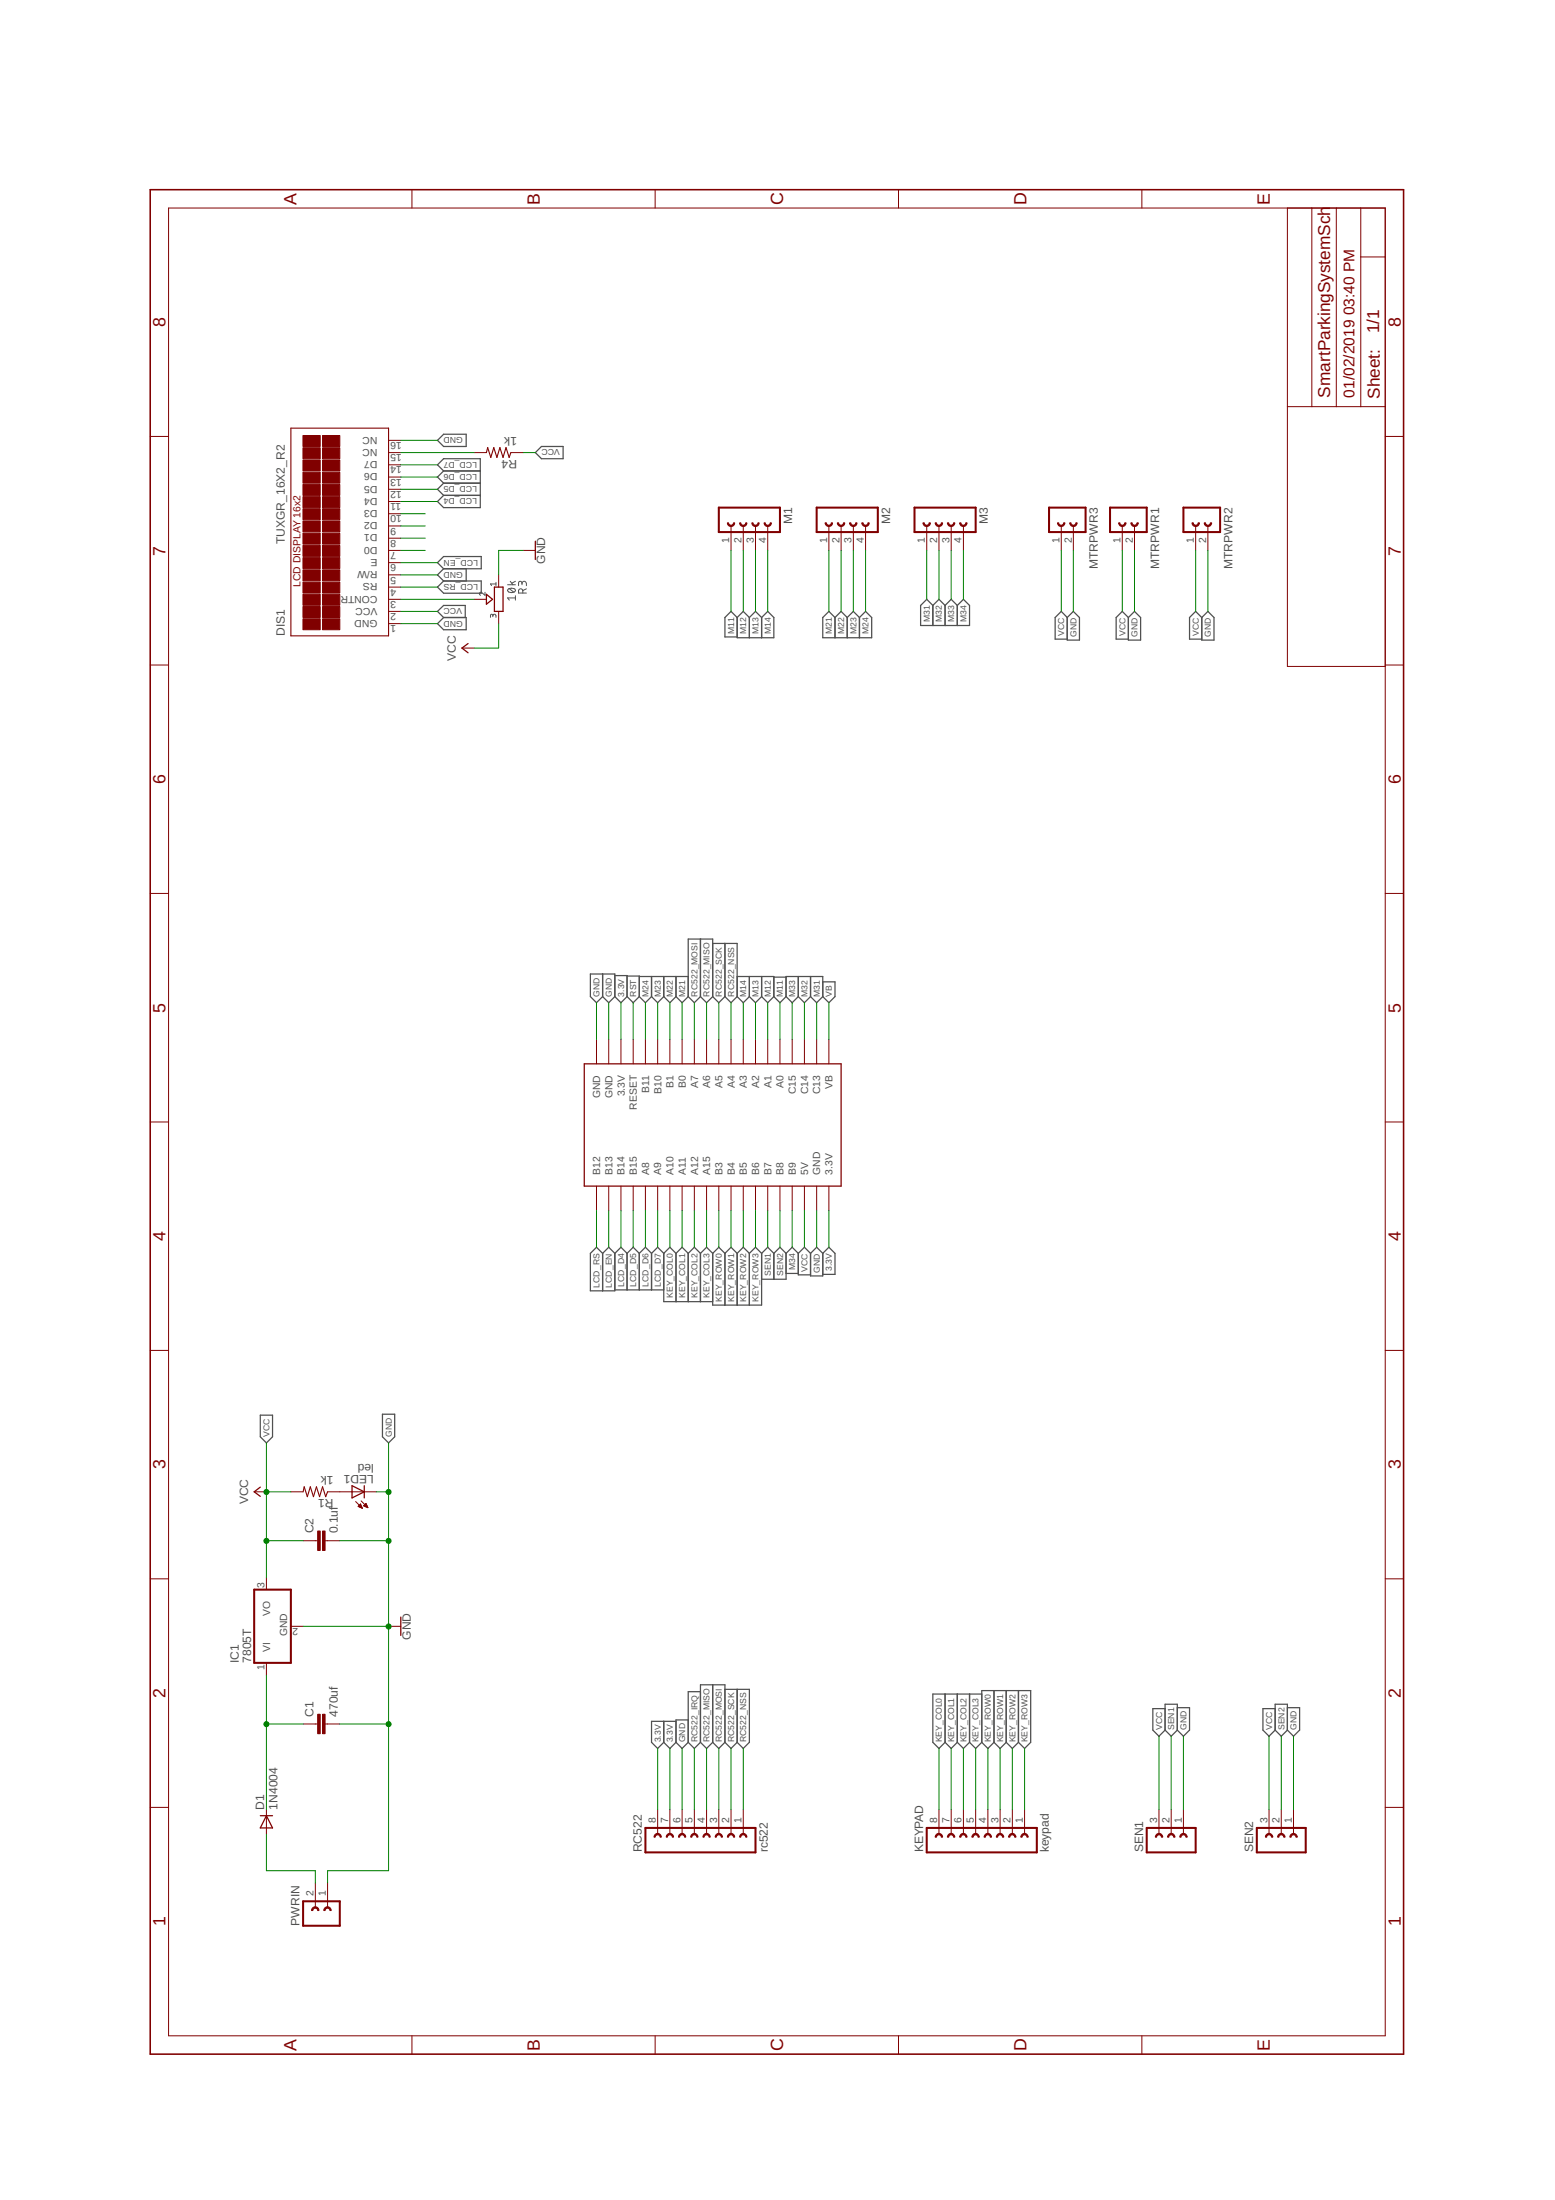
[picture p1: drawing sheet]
<svg xmlns="http://www.w3.org/2000/svg" width="210mm" height="297mm" viewBox="0 0 210 297" stroke-linecap="round" stroke-linejoin="round" font-family="sans-serif">
<g fill="none" stroke="#505050" stroke-width=".13">
<path d="M65.5 80v.4l-.5-.4a.2 .2 0 0 0-.3 .1 .2 .2 0 0 0 .2 .3M67 78.8h-.8l.2 .3M67 78.6v.5M68.5 79h1.1M68.6 79.5a.66 .66 0 0 1 1 .2 .62 .62 0 0 1-1.1 0zM68.7 79.5l.6 .4M68.9 78.5l.3 .5M69.6 78.5l-.5 .2M70.5 78.8a.3 .3 0 0 1 .3-.3 .3 .3 0 0 1 .3 .3v.3M70.5 79v-.3a.23 .23 0 0 0-.3-.2 .23 .23 0 0 0-.2 .2v.4M71.1 79.5l-.5 .2M66.5 83.1a.21 .21 0 0 1 .2-.2 .21 .21 0 0 1 .3 .2v.3"/>
<path d="M66.5 83.3v-.3l-.1-.1-.2 .1v.4M69.6 80.7h-1.1l.2 .3M69.6 80.4v.6M70.6 80.1v-.3a.29 .29 0 0 0-.3-.3 .29 .29 0 0 0-.3 .3v.3h1.1"/>
</g>
<g fill="none" stroke="#505050" stroke-width=".17">
<path d="M59.9 58.6h3v1.7h-3l-.8-.8zM59.1 76l.8-.9h5.1v1.7h-5.1zM59.9 76.8l-.8 .8 .8 .8M59.9 78.4h5.1v1.7h-5.1l-.8-.8zM59.9 63.6l-.8-.8 .8-.9h4.9v6.6h-4.9l-.8-.8 .8-.8M59.9 66.9h4.9M59.9 65.2l-.8 .9 .8 .8M59.9 65.2h4.9M59.9 63.6l-.8 .8 .8 .8M59.9 63.6h4.9M62.9 76.8v1.6M73.1 60.3h2.9v1.6h-2.9l-.8-.8z"/>
<path d="M59.1 84.2l.8-.8h3v1.6h-3zM59.9 83.4l-.8-.9 .8-.8h2.9v1.7M99.5 83.4l-.8-.9-.8 .9v2.6h1.6M99.5 83.4v2.7h5v-2.7l-.9-.9-.8 .9M99.5 83.4l.8-.9 .9 .9M101.2 83.4v2.7M101.2 83.4l.8-.9 .8 .9M102.8 83.4v2.7M112.7 83.4l-.8-.9-.8 .9v2.7h6.6v-2.7l-.9-.9-.8 .9M112.7 83.4v2.7M112.7 83.4l.8-.9 .9 .9M114.4 83.4v2.7"/>
<path d="M114.4 83.4l.8-.9 .8 .9M116 83.4v2.7M125.9 81.7l-.8-.8-.8 .8v2.8h6.6v-2.8l-.9-.8-.8 .8M125.9 81.7v2.8M125.9 81.7l.8-.8 .9 .8M127.6 81.7v2.8M127.6 81.7l.8-.8 .8 .8M129.2 81.7v2.8M144.1 83.4l.8-.9 .8 .9v3h-1.6zM144.1 83.4l-.8-.9-.9 .9v2.9h1.7M152.3 83.4l-.8-.9-.8 .9v2.9h1.6M153.1 82.5l.9 .9v3h-1.7v-3z"/>
<path d="M162.2 83.4l-.8-.9-.8 .9v2.9h1.6M163 82.5l.9 .9v3h-1.7v-3zM81.3 134.6l-.8 .8-.8-.8v-3.1h3.3v3.1M81.3 131.5v3.1M81.3 134.6l.9 .8 .8-.8M83 134.6l.8 .8 .8-.8M83 131.7h1.6v2.9M84.6 134.6l.9 .8 .8-.8M84.6 131.8h1.7v2.8M86.3 131.8h6.6M86.3 134.6l.8 .8 .8-.8M87.9 131.8v2.8"/>
<path d="M87.9 134.6l.9 .8 .8-.8M89.6 131.8v2.8M89.6 134.6l.8 .8 .8-.8M91.2 131.8v2.8M91.2 134.6l.9 .8 .8-.8M92.9 134.6v-7.8h3.3v7.8M92.9 134.6l.8 .8 .9-.8M94.6 134.6l.8 .8 .8-.8M94.6 126.8v7.8M96.2 127.4h3.3v7.2M96.2 134.6l.8 .8 .9-.8M97.9 134.6l.8 .8 .8-.8"/>
<path d="M97.9 127.4v7.2M99.5 134.6l.8 .8 .9-.8M99.5 131.8h5v2.8M101.2 131.8v2.8M101.2 134.6l.8 .8 .8-.8M102.8 134.6l.8 .8 .9-.8M102.8 131.8v2.8M104.5 134.6l.8 .8 .8-.8M104.5 131.9h1.6M106.1 134.6v-2.8h5v2.8M106.1 134.6l.8 .8 .9-.8M107.8 131.8v2.8"/>
<path d="M107.8 134.6l.8 .8 .8-.8M109.4 131.8v2.8M109.4 134.6l.8 .8 .9-.8M111.1 132.6h1.6v2l-.8 .8-.8-.8M81.3 169.2l-.8-.8-.8 .8v5.1h3.3v-5.1M81.3 169.2v5.1M81.3 169.2l.9-.8 .8 .8M83 169.2l.8-.8 .8 .8M83 174.2h6.6M84.6 169.2v5M84.6 169.2l.9-.8 .8 .8M86.3 169.2v5"/>
<path d="M86.3 169.2l.8-.8 .8 .8M87.9 169.2v5M87.9 169.2l.9-.8 .8 .8M89.6 169.2v6.5h6.6M89.6 169.2l.8-.8 .8 .8M91.2 169.2v6.5M91.2 169.2l.9-.8 .8 .8M92.9 169.2v6.5M92.9 169.2l.8-.8 .9 .8M94.6 169.2v6.5M94.6 169.2l.8-.8 .8 .8M96.2 169.2v7h6.6v-7"/>
<path d="M96.2 169.2l.8-.8 .9 .8M97.9 169.2v7M97.9 169.2l.8-.8 .8 .8M99.5 169.2v7M99.5 169.2l.8-.8 .9 .8M101.2 169.2v7M101.2 169.2l.8-.8 .8 .8M102.8 169.2l.8-.8 .9 .8M104.5 169.2v3.5M104.5 169.2l.8-.8 .8 .8M106.1 169.2v3.5h-3.3M106.1 169.2l.8-.8 .9 .8"/>
<path d="M106.1 171.9h1.7M107.8 169.2l.8-.8 .8 .8M107.8 169.2v2.9h1.6M109.4 169.2l.8-.8 .9 .8M109.4 169.2v3.1h1.7v-3.1M111.1 169.2l.8-.8 .8 .8v2.9h-1.6M35.1 191.1h1.7v2.9l-.8 .8-.9-.8zM51.6 190.9h1.7v3.1l-.8 .8-.9-.8zM89.6 232.4v2.8M89.6 235.2l.8 .9 .8-.9M91.2 235.2l.9 .9 .8-.9M91.2 232.4h-3.3v2.8l.9 .9 .8-.9"/>
<path d="M92.9 232.2h-1.7v3M92.9 235.2l.8 .9 .9-.9M94.6 228.4h-1.7v6.8M94.6 235.2v-7.7h3.3v7.7M94.6 235.2l.8 .9 .8-.9M96.2 227.5v7.7M96.2 235.2l.8 .9 .9-.9M97.9 228.1h3.3v7.1l-.9 .9-.8-.9M97.9 235.2l.8 .9 .8-.9M99.5 228.1v7.1M127.6 228.7v6.5M127.6 235.2l.8 .9 .8-.9"/>
<path d="M129.2 228.7v6.5M129.2 235.2l.8 .9 .9-.9M130.9 228.7v6.5M130.9 235.2l.8 .9 .8-.9M132.5 228.7h-6.6v6.5l.8 .9 .9-.9M132.5 235.2v-6.9h6.6v6.9l-.8 .9-.8-.9M132.5 235.2l.8 .9 .9-.9M134.2 235.2l.8 .9 .8-.9M134.2 228.3v6.9M135.8 235.2l.9 .9 .8-.9M135.8 228.3v6.9M137.5 228.3v6.9"/>
<path d="M157.3 233.6v-3.5h1.6v3.5M157.3 230.7h-1.7v2.9l.8 .8 .9-.8M157.3 233.6l.8 .8 .8-.8M158.9 230.6h1.7v3l-.9 .8-.8-.8M172.1 233.6v-3.5h1.7v3.5M172.1 230.7h-1.6v2.9l.8 .8 .8-.8M172.1 233.6l.9 .8 .8-.8M173.8 230.6h1.6v3l-.8 .8-.8-.8"/>
</g>
<g fill="none" stroke="#800000" stroke-width=".13">
<path d="M22.8 28.1h164.2v246.8h-164.2zM55.6 25.6v2.5M88.4 25.6v2.5M121.3 25.6v2.5M154.1 25.6v2.5M173.8 28.1v61.9h13.2M177.1 28.1v26.8M180.4 28.1v26.8M183.7 34.7h3.3M183.7 28.1v26.8M20.3 58.9h2.5M52.5 59.5h1.6"/>
<path d="M173.8 54.9h13.2M187 58.9h2.5M52.5 79.3h1.6M52.5 77.6h1.6M52.5 76h1.6M52.5 74.3h1.6M52.5 72.7h1.6M52.5 71h1.6M52.5 69.4h1.6M52.5 67.7h1.6M52.5 66.1h1.6M52.5 64.4h1.6"/>
<path d="M52.5 62.8h1.6M52.5 61.1h1.6M64 61.1h1.7M67.3 77.6v1.7M69 61.1h1.6M70.6 74.3h1.7M98.7 71v3.3M100.3 71v3.3M102 71v3.3M103.6 71v3.3M111.9 71v3.3M113.5 71v3.3"/>
<path d="M115.2 71v3.3M116.8 71v3.3M125.1 71v3.3M126.7 71v3.3M128.4 71v3.3M130 71v3.3M143.3 71v3.3M144.9 71v3.3M151.5 71v3.3M153.1 71v3.3M161.4 71v3.3M163 71v3.3"/>
<path d="M20.3 89.8h2.5M52.5 84.2h1.6M52.5 82.5h1.6M52.5 80.9h1.6M62.4 87.5h1.6M64 80.9h1.7M67.3 82.5v1.7M187 89.8h2.5M20.3 120.6h2.5M187 120.6h2.5M20.3 151.5h2.5M80.5 140.3v3.3"/>
<path d="M82.2 140.3v3.3M83.8 140.3v3.3M85.5 140.3v3.3M87.1 140.3v3.3M88.8 140.3v3.3M90.4 140.3v3.3M92.1 140.3v3.3M93.7 140.3v3.3M95.4 140.3v3.3M97 140.3v3.3M98.7 140.3v3.3M100.3 140.3v3.3"/>
<path d="M102 140.3v3.3M103.6 140.3v3.3M105.3 140.3v3.3M106.9 140.3v3.3M108.6 140.3v3.3M110.2 140.3v3.3M111.9 140.3v3.3M187 151.5h2.5M80.5 160.1v3.3M82.2 160.1v3.3M83.8 160.1v3.3M85.5 160.1v3.3"/>
<path d="M87.1 160.1v3.3M88.8 160.1v3.3M90.4 160.1v3.3M92.1 160.1v3.3M93.7 160.1v3.3M95.4 160.1v3.3M97 160.1v3.3M98.7 160.1v3.3M100.3 160.1v3.3M102 160.1v3.3M103.6 160.1v3.3M105.3 160.1v3.3"/>
<path d="M106.9 160.1v3.3M108.6 160.1v3.3M110.2 160.1v3.3M111.9 160.1v3.3M20.3 182.3h2.5M187 182.3h2.5M20.3 213.2h2.5M34.3 201.4h1.7M36 213v1.6M39.3 219.6h1.6M39.3 201.4h1.6M40.9 208h2"/>
<path d="M43.9 208h2M44.2 201.4h6.6M48 202.7l.9 .9M48.3 203.4l.4-.3 .2 .5zM48.4 203.3v.1M48.5 203.3v.1M48.5 203.2v.3M48.6 203.2v.3M48.6 203.1v.4M48.7 203.2v.4M48.7 202.6l1 1M48.8 203.3v.3"/>
<path d="M48.9 203.5v.1M49.1 203.3l.3-.3 .3 .6zM49.1 203.3h.1M49.2 203.2v.2M49.3 203.1v.3M49.4 203v.5M49.4 203.1v.4M49.5 203.2v.3M49.6 203.4v.1M52.5 219.6h1.6M187 213.2h2.5M36 224.5v1.7"/>
<path d="M40.9 232.8h2M43.9 232.8h2M20.3 244h2.5M36 244.3v3.3M42.6 254.2v3.3M44.2 254.2v3.3M88.8 244.3v3.3M90.4 244.3v3.3M92.1 244.3v3.3M93.7 244.3v3.3M95.4 244.3v3.3M97 244.3v3.3"/>
<path d="M98.7 244.3v3.3M100.3 244.3v3.3M126.7 244.3v3.3M128.4 244.3v3.3M130 244.3v3.3M131.7 244.3v3.3M133.3 244.3v3.3M135 244.3v3.3M136.7 244.3v3.3M138.3 244.3v3.3M156.4 244.3v3.3M158.1 244.3v3.3"/>
<path d="M159.7 244.3v3.3M171.3 244.3v3.3M173 244.3v3.3M174.6 244.3v3.3M187 244h2.5M55.6 274.9v2.4M88.4 274.9v2.4M121.3 274.9v2.4M154.1 274.9v2.4"/>
</g>
<path d="M20.3 25.6h169.2v251.7h-169.2z" fill="none" stroke="#800000" stroke-width=".21"/>
<path d="M66.7 79.3h1.2v3.2h-1.2zM72.3 73.1v2.4M63.2 86.9l-.8 .6 .8 .6M65.7 80.2l.8 .7-.8 .7zM78.9 143.6h34.6v16.5h-34.6zM35.1 200.8l-.8 .6 .8 .6M47.5 200.6l1.7 .8-1.7 .8zM49.2 200.6v1.6M54.1 218.3v2.5M35.1 245.2h1.7M36 245.2l.8 1.6h-1.7z" fill="none" stroke="#800000" stroke-width=".17"/>
<path d="M97 68.5h8.3v3.3h-8.3zM110.2 68.5h8.3v3.3h-8.3zM123.4 68.5h8.3v3.3h-8.3zM141.6 68.5h4.9v3.3h-4.9zM149.8 68.5h5v3.3h-5zM159.7 68.5h5v3.3h-5zM34.3 214.6h5v9.9h-5zM40.9 256.7h5v3.3h-5zM87.1 246.8h14.9v3.3h-14.9zM125.1 246.8h14.9v3.3h-14.9zM154.8 246.8h6.6v3.3h-6.6zM169.7 246.8h6.6v3.3h-6.6z" fill="none" stroke="#800000" stroke-width=".28"/>
<g fill="#800000" stroke="#800000" stroke-width=".13">
<path d="M42.9 231.5h.3v2.6h-.3z"/>
<path d="M43.5 231.5h.4v2.6h-.4z"/>
<path d="M42.9 206.7h.3v2.6h-.3z"/>
<path d="M43.5 206.7h.4v2.6h-.4z"/>
<path d="M40.9 83.5h2.3v1.5h-2.3z"/>
<path d="M43.5 83.5h2.4v1.5h-2.4z"/>
<path d="M40.9 81.9h2.3v1.5h-2.3z"/>
<path d="M43.5 81.9h2.4v1.5h-2.4z"/>
<path d="M40.9 80.2h2.3v1.5h-2.3z"/>
<path d="M43.5 80.2h2.4v1.5h-2.4z"/>
<path d="M40.9 78.6h2.3v1.5h-2.3z"/>
<path d="M43.5 78.6h2.4v1.5h-2.4z"/>
<path d="M40.9 76.9h2.3v1.5h-2.3z"/>
<path d="M43.5 76.9h2.4v1.5h-2.4z"/>
<path d="M40.9 75.3h2.3v1.5h-2.3z"/>
<path d="M43.5 75.3h2.4v1.5h-2.4z"/>
<path d="M40.9 73.6h2.3v1.5h-2.3z"/>
<path d="M43.5 73.6h2.4v1.5h-2.4z"/>
<path d="M40.9 72h2.3v1.5h-2.3z"/>
<path d="M43.5 72h2.4v1.5h-2.4z"/>
<path d="M40.9 70.3h2.3v1.5h-2.3z"/>
<path d="M43.5 70.3h2.4v1.5h-2.4z"/>
<path d="M40.9 68.7h2.3v1.5h-2.3z"/>
<path d="M43.5 68.7h2.4v1.5h-2.4z"/>
<path d="M40.9 67.1h2.3v1.4h-2.3z"/>
<path d="M43.5 67.1h2.4v1.4h-2.4z"/>
<path d="M40.9 65.4h2.3v1.5h-2.3z"/>
<path d="M43.5 65.4h2.4v1.5h-2.4z"/>
<path d="M40.9 63.8h2.3v1.4h-2.3z"/>
<path d="M43.5 63.8h2.4v1.4h-2.4z"/>
<path d="M40.9 62.1h2.3v1.5h-2.3z"/>
<path d="M43.5 62.1h2.4v1.5h-2.4z"/>
<path d="M40.9 60.5h2.3v1.4h-2.3z"/>
<path d="M43.5 60.5h2.4v1.4h-2.4z"/>
<path d="M40.9 58.8h2.3v1.5h-2.3z"/>
<path d="M43.5 58.8h2.4v1.5h-2.4z"/>
</g>
<path d="M39.3 57.8h13.2v28.1h-13.2zM65.7 61.1l.1-.7 .5 1.4 .4-1.4 .4 1.4 .4-1.4 .4 1.4 .4-1.4 .4 1.4 .3-.7M40.9 201.4l.2-.7 .4 1.4 .4-1.4 .4 1.4 .4-1.4 .4 1.4 .4-1.4 .5 1.4 .2-.7" fill="none" stroke="#800000" stroke-width=".15"/>
<g fill="#800000" stroke="#800000" stroke-width=".13">
<path d="M99.8 70.6h.2a.34 .34 0 0 0 .3 .3 .34 .34 0 0 0 .4-.3h.1a.49 .49 0 0 1-.5 .5 .49 .49 0 0 1-.5-.5z" fill-rule="evenodd"/>
<path d="M98.2 70.6h.1a.34 .34 0 0 0 .4 .3 .34 .34 0 0 0 .3-.3h.2a.49 .49 0 0 1-.5 .5 .49 .49 0 0 1-.5-.5z" fill-rule="evenodd"/>
<path d="M103.1 70.6h.2a.34 .34 0 0 0 .3 .3 .34 .34 0 0 0 .4-.3h.1a.49 .49 0 0 1-.5 .5 .49 .49 0 0 1-.5-.5z" fill-rule="evenodd"/>
<path d="M101.5 70.6h.1a.34 .34 0 0 0 .4 .3 .34 .34 0 0 0 .3-.3h.2a.49 .49 0 0 1-.5 .5 .49 .49 0 0 1-.5-.5z" fill-rule="evenodd"/>
<path d="M113 70.6h.2a.33 .33 0 0 0 .3 .3 .33 .33 0 0 0 .4-.3h.1a.5 .5 0 0 1-.5 .5 .5 .5 0 0 1-.5-.5z" fill-rule="evenodd"/>
<path d="M111.4 70.6h.1a.33 .33 0 0 0 .4 .3 .33 .33 0 0 0 .3-.3h.2a.5 .5 0 0 1-.5 .5 .5 .5 0 0 1-.5-.5z" fill-rule="evenodd"/>
<path d="M116.3 70.6h.2a.33 .33 0 0 0 .3 .3 .33 .33 0 0 0 .4-.3h.1a.5 .5 0 0 1-.5 .5 .5 .5 0 0 1-.5-.5z" fill-rule="evenodd"/>
<path d="M114.7 70.6h.2a.33 .33 0 0 0 .3 .3 .33 .33 0 0 0 .3-.3h.2a.5 .5 0 0 1-.5 .5 .5 .5 0 0 1-.5-.5z" fill-rule="evenodd"/>
<path d="M126.2 70.6h.2a.33 .33 0 0 0 .3 .3 .33 .33 0 0 0 .4-.3h.1a.5 .5 0 0 1-.5 .5 .5 .5 0 0 1-.5-.5z" fill-rule="evenodd"/>
<path d="M124.6 70.6h.2a.33 .33 0 0 0 .3 .3 .33 .33 0 0 0 .3-.3h.2a.5 .5 0 0 1-.5 .5 .5 .5 0 0 1-.5-.5z" fill-rule="evenodd"/>
<path d="M129.5 70.6h.2a.33 .33 0 0 0 .3 .3 .33 .33 0 0 0 .4-.3h.1a.5 .5 0 0 1-.5 .5 .5 .5 0 0 1-.5-.5z" fill-rule="evenodd"/>
<path d="M127.9 70.6h.2a.33 .33 0 0 0 .3 .3 .33 .33 0 0 0 .3-.3h.2a.5 .5 0 0 1-.5 .5 .5 .5 0 0 1-.5-.5z" fill-rule="evenodd"/>
<path d="M96.6 247.8a.49 .49 0 0 1 .6-.2 .49 .49 0 0 1 .3 .5h-.1a.34 .34 0 0 0-.4-.4 .34 .34 0 0 0-.3 .4h-.2z" fill-rule="evenodd"/>
<path d="M98.4 247.6a.49 .49 0 0 1 .5 0 .49 .49 0 0 1 .3 .5h-.2a.34 .34 0 0 0-.3-.4 .34 .34 0 0 0-.4 .4h-.1v-.2z" fill-rule="evenodd"/>
<path d="M99.9 247.8a.49 .49 0 0 1 .6-.2 .49 .49 0 0 1 .3 .5h-.1a.34 .34 0 0 0-.4-.4 .34 .34 0 0 0-.3 .4h-.2z" fill-rule="evenodd"/>
<path d="M93.3 247.8a.49 .49 0 0 1 .6-.2 .49 .49 0 0 1 .3 .5h-.1a.34 .34 0 0 0-.4-.4 .34 .34 0 0 0-.3 .4h-.2z" fill-rule="evenodd"/>
<path d="M95 247.8a.49 .49 0 0 1 .5-.2 .49 .49 0 0 1 .4 .5h-.2a.34 .34 0 0 0-.3-.4 .34 .34 0 0 0-.4 .4h-.1z" fill-rule="evenodd"/>
<path d="M88.3 247.8a.49 .49 0 0 1 .6-.2 .49 .49 0 0 1 .4 .5h-.2a.34 .34 0 0 0-.3-.4 .34 .34 0 0 0-.4 .4h-.1z" fill-rule="evenodd"/>
<path d="M90.1 247.6a.49 .49 0 0 1 .6 0 .49 .49 0 0 1 .2 .5h-.1a.34 .34 0 0 0-.4-.4 .34 .34 0 0 0-.3 .4h-.2v-.2z" fill-rule="evenodd"/>
<path d="M91.7 247.8a.49 .49 0 0 1 .5-.2 .49 .49 0 0 1 .4 .5h-.2a.34 .34 0 0 0-.3-.4 .34 .34 0 0 0-.4 .4h-.1z" fill-rule="evenodd"/>
<path d="M134.7 247.6a.5 .5 0 0 1 .5 0 .5 .5 0 0 1 .3 .5h-.2a.33 .33 0 0 0-.3-.4 .33 .33 0 0 0-.3 .4h-.2v-.2z" fill-rule="evenodd"/>
<path d="M136.4 247.6a.5 .5 0 0 1 .5 0 .5 .5 0 0 1 .2 .5h-.1a.33 .33 0 0 0-.4-.4 .33 .33 0 0 0-.3 .4h-.2v-.2z" fill-rule="evenodd"/>
<path d="M138 247.6a.5 .5 0 0 1 .5 0 .5 .5 0 0 1 .3 .5h-.2a.33 .33 0 0 0-.3-.4 .33 .33 0 0 0-.3 .4h-.2v-.2z" fill-rule="evenodd"/>
<path d="M131.4 247.6a.5 .5 0 0 1 .5 0 .5 .5 0 0 1 .3 .5h-.2a.33 .33 0 0 0-.3-.4 .33 .33 0 0 0-.3 .4h-.2v-.2z" fill-rule="evenodd"/>
<path d="M133.1 247.6a.5 .5 0 0 1 .5 0 .5 .5 0 0 1 .2 .5h-.1a.33 .33 0 0 0-.4-.4 .33 .33 0 0 0-.3 .4h-.2v-.2z" fill-rule="evenodd"/>
<path d="M126.4 247.6a.5 .5 0 0 1 .6 0 .5 .5 0 0 1 .2 .5h-.1a.33 .33 0 0 0-.4-.4 .33 .33 0 0 0-.3 .4h-.2v-.2z" fill-rule="evenodd"/>
<path d="M128.1 247.6a.5 .5 0 0 1 .5 0 .5 .5 0 0 1 .3 .5h-.2a.33 .33 0 0 0-.3-.4 .33 .33 0 0 0-.3 .4h-.2v-.2z" fill-rule="evenodd"/>
<path d="M129.8 247.6a.5 .5 0 0 1 .5 0 .5 .5 0 0 1 .2 .5h-.1a.33 .33 0 0 0-.4-.4 .33 .33 0 0 0-.3 .4h-.2v-.2z" fill-rule="evenodd"/>
<path d="M42.1 257.7a.5 .5 0 0 1 .6-.2 .5 .5 0 0 1 .4 .5h-.2a.33 .33 0 0 0-.3-.4 .33 .33 0 0 0-.4 .4h-.1z" fill-rule="evenodd"/>
<path d="M43.8 257.7a.5 .5 0 0 1 .6-.2 .5 .5 0 0 1 .3 .5h-.2a.33 .33 0 0 0-.3-.4 .33 .33 0 0 0-.3 .4h-.2z" fill-rule="evenodd"/>
<path d="M144.4 70.6h.2a.33 .33 0 0 0 .3 .3 .33 .33 0 0 0 .3-.3h.2a.5 .5 0 0 1-.5 .5 .5 .5 0 0 1-.5-.5z" fill-rule="evenodd"/>
<path d="M142.7 70.6h.2a.33 .33 0 0 0 .3 .3 .33 .33 0 0 0 .4-.3h.1a.5 .5 0 0 1-.5 .5 .5 .5 0 0 1-.5-.5z" fill-rule="evenodd"/>
<path d="M152.7 70.6h.1a.33 .33 0 0 0 .4 .3 .33 .33 0 0 0 .3-.3h.1a.5 .5 0 0 1-.4 .5 .5 .5 0 0 1-.5-.5z" fill-rule="evenodd"/>
<path d="M151 70.6h.2a.33 .33 0 0 0 .3 .3 .33 .33 0 0 0 .3-.3h.2a.5 .5 0 0 1-.5 .5 .5 .5 0 0 1-.5-.5z" fill-rule="evenodd"/>
<path d="M162.6 70.6h.1a.33 .33 0 0 0 .4 .3 .33 .33 0 0 0 .3-.3h.2a.5 .5 0 0 1-.5 .5 .5 .5 0 0 1-.5-.5z" fill-rule="evenodd"/>
<path d="M160.9 70.6h.2a.33 .33 0 0 0 .3 .3 .33 .33 0 0 0 .3-.3h.2a.5 .5 0 0 1-.5 .5 .5 .5 0 0 1-.5-.5z" fill-rule="evenodd"/>
<path d="M159.3 247.8a.5 .5 0 0 1 .6-.2 .5 .5 0 0 1 .4 .5h-.2a.33 .33 0 0 0-.3-.4 .33 .33 0 0 0-.4 .4h-.1z" fill-rule="evenodd"/>
<path d="M156.2 247.6a.5 .5 0 0 1 .5 0 .5 .5 0 0 1 .3 .5h-.2a.33 .33 0 0 0-.3-.4 .33 .33 0 0 0-.4 .4h-.1v-.2z" fill-rule="evenodd"/>
<path d="M157.8 247.6a.5 .5 0 0 1 .5 0 .5 .5 0 0 1 .3 .5h-.2a.33 .33 0 0 0-.3-.4 .33 .33 0 0 0-.3 .4h-.2v-.2z" fill-rule="evenodd"/>
<path d="M174.2 247.8a.5 .5 0 0 1 .6-.2 .5 .5 0 0 1 .3 .5h-.2a.33 .33 0 0 0-.3-.4 .33 .33 0 0 0-.3 .4h-.2z" fill-rule="evenodd"/>
<path d="M170.9 247.8a.5 .5 0 0 1 .6-.2 .5 .5 0 0 1 .3 .5h-.2a.33 .33 0 0 0-.3-.4 .33 .33 0 0 0-.3 .4h-.2z" fill-rule="evenodd"/>
<path d="M172.5 247.8a.5 .5 0 0 1 .6-.2 .5 .5 0 0 1 .4 .5h-.2a.33 .33 0 0 0-.3-.4 .33 .33 0 0 0-.4 .4h-.1z" fill-rule="evenodd"/>
</g>
<g fill="none" stroke="#008000" stroke-width=".13">
<path d="M54.1 59.5h5M54.1 74.3h3.3M54.1 77.6h5M54.1 61.1h9.9M54.1 79.3h5M54.1 76h5M54.1 67.7h5M54.1 66.1h5M54.1 64.4h5M54.1 62.8h5M54.1 72.7h3.3M54.1 71h3.3"/>
<path d="M54.1 69.4h3.3M70.6 74.3h-3.3v3.3M70.6 61.1h1.7M98.7 74.3v8.2M100.3 74.3v8.2M102 74.3v8.2M103.6 74.3v8.2M111.9 74.3v8.2M113.5 74.3v8.2M115.2 74.3v8.2M116.8 74.3v8.2M125.1 74.3v6.6"/>
<path d="M126.7 74.3v6.6M128.4 74.3v6.6M130 74.3v6.6M143.3 74.3v8.2M144.9 74.3v8.2M151.5 74.3v8.2M153.1 74.3v8.2M161.4 74.3v8.2M163 74.3v8.2M54.1 84.2h5M54.1 80.9h9.9M54.1 82.5h5"/>
<path d="M67.3 84.2v3.3h-3.3M80.5 135.4v4.9M82.2 135.4v4.9M83.8 135.4v4.9M85.5 135.4v4.9M87.1 135.4v4.9M88.8 135.4v4.9M90.4 135.4v4.9M92.1 135.4v4.9M93.7 135.4v4.9M95.4 135.4v4.9M97 135.4v4.9"/>
<path d="M98.7 135.4v4.9M100.3 135.4v4.9M102 135.4v4.9M103.6 135.4v4.9M105.3 135.4v4.9M106.9 135.4v4.9M108.6 135.4v4.9M110.2 135.4v4.9M111.9 135.4v4.9M80.5 163.4v5M82.2 163.4v5M83.8 163.4v5"/>
<path d="M85.5 163.4v5M87.1 163.4v5M88.8 163.4v5M90.4 163.4v5M92.1 163.4v5M93.7 163.4v5M95.4 163.4v5M97 163.4v5M98.7 163.4v5M100.3 163.4v5M102 163.4v5M103.6 163.4v5"/>
<path d="M105.3 163.4v5M106.9 163.4v5M108.6 163.4v5M110.2 163.4v5M111.9 163.4v5M36 194.8v18.2M52.5 194.8v57.8h-8.3v1.6M36 201.4h3.3M36 208h4.9M40.9 219.6h11.6M45.9 208h6.6M50.8 201.4h1.7"/>
<path d="M36 232.8h4.9M36 226.2v18.1M45.9 232.8h6.6M88.8 236.1v8.2M90.4 236.1v8.2M92.1 236.1v8.2M93.7 236.1v8.2M95.4 236.1v8.2M97 236.1v8.2M98.7 236.1v8.2M100.3 236.1v8.2M126.7 236.1v8.2"/>
<path d="M128.4 236.1v8.2M130 236.1v8.2M131.7 236.1v8.2M133.3 236.1v8.2M135 236.1v8.2M136.7 236.1v8.2M138.3 236.1v8.2M156.4 234.4v9.9M158.1 234.4v9.9M159.7 234.4v9.9M171.3 234.4v9.9M173 234.4v9.9"/>
<path d="M174.6 234.4v9.9M36 247.6v5h6.6v1.6"/>
</g>
<g fill="#008000" stroke="#008000" stroke-width=".13">
<circle cx="52.5" cy="219.6" r=".34"/>
<circle cx="52.5" cy="208" r=".34"/>
<circle cx="52.5" cy="201.4" r=".34"/>
<circle cx="52.5" cy="232.8" r=".34"/>
<circle cx="36" cy="232.8" r=".34"/>
<circle cx="36" cy="201.4" r=".34"/>
<circle cx="36" cy="208" r=".34"/>
</g>
<g font-size="2.4" fill="#800000">
<text x="40" y="27.6" transform="rotate(-90 40 27.6)">A</text>
<text x="72.9" y="27.6" transform="rotate(-90 72.9 27.6)">B</text>
<text x="105.7" y="27.7" transform="rotate(-90 105.7 27.7)">C</text>
<text x="138.6" y="27.7" transform="rotate(-90 138.6 27.7)">D</text>
<text x="171.4" y="27.6" transform="rotate(-90 171.4 27.6)">E</text>
<text x="22.4" y="44.2" transform="rotate(-90 22.4 44.2)">8</text>
<text x="189.1" y="44.2" transform="rotate(-90 189.1 44.2)">8</text>
<text x="22.4" y="75" transform="rotate(-90 22.4 75)">7</text>
<text x="189.1" y="75" transform="rotate(-90 189.1 75)">7</text>
<text x="22.4" y="105.9" transform="rotate(-90 22.4 105.9)">6</text>
<text x="189.1" y="105.9" transform="rotate(-90 189.1 105.9)">6</text>
<text x="22.4" y="136.7" transform="rotate(-90 22.4 136.7)">5</text>
<text x="189.1" y="136.7" transform="rotate(-90 189.1 136.7)">5</text>
<text x="22.4" y="167.6" transform="rotate(-90 22.4 167.6)">4</text>
<text x="189.1" y="167.6" transform="rotate(-90 189.1 167.6)">4</text>
<text x="22.4" y="198.4" transform="rotate(-90 22.4 198.4)">3</text>
<text x="189.1" y="198.4" transform="rotate(-90 189.1 198.4)">3</text>
<text x="22.4" y="229.3" transform="rotate(-90 22.4 229.3)">2</text>
<text x="189.1" y="229.3" transform="rotate(-90 189.1 229.3)">2</text>
<text x="22.4" y="260.1" transform="rotate(-90 22.4 260.1)">1</text>
<text x="189.1" y="260.1" transform="rotate(-90 189.1 260.1)">1</text>
<text x="40" y="276.9" transform="rotate(-90 40 276.9)">A</text>
<text x="72.9" y="276.9" transform="rotate(-90 72.9 276.9)">B</text>
<text x="105.7" y="277" transform="rotate(-90 105.7 277)">C</text>
<text x="138.6" y="277" transform="rotate(-90 138.6 277)">D</text>
<text x="171.4" y="276.9" transform="rotate(-90 171.4 276.9)">E</text>
</g>
<g font-size="2.3" fill="#800000">
<text x="186.2" y="45" transform="rotate(-90 186.2 45)">1/1</text>
<text x="179.6" y="53.7" transform="rotate(-90 179.6 53.7)">SmartParkingSystemSch</text>
<text x="186.2" y="53.8" transform="rotate(-90 186.2 53.8)">Sheet:</text>
</g>
<g font-size="2.1" fill="#800000">
<text x="182.9" y="42.6" transform="rotate(-90 182.9 42.6)">03:40 PM</text>
<text x="182.9" y="53.7" transform="rotate(-90 182.9 53.7)">01/02/2019</text>
</g>
<g font-size="1.6" fill="#505050">
<text x="69.8" y="59" transform="rotate(-180 69.8 59)">1k</text>
<text x="69.8" y="62.1" transform="rotate(-180 69.8 62.1)">R4</text>
<text x="106.9" y="70.8" transform="rotate(-90 106.9 70.8)">M1</text>
<text x="120.1" y="70.8" transform="rotate(-90 120.1 70.8)">M2</text>
<text x="133.4" y="70.8" transform="rotate(-90 133.4 70.8)">M3</text>
<text x="38.4" y="73.5" transform="rotate(-90 38.4 73.5)">TUXGR_16X2_R2</text>
<text x="73.6" y="76.1" transform="rotate(-90 73.6 76.1)">GND</text>
<text x="148.2" y="76.8" transform="rotate(-90 148.2 76.8)">MTRPWR3</text>
<text x="156.5" y="76.8" transform="rotate(-90 156.5 76.8)">MTRPWR1</text>
<text x="166.4" y="76.8" transform="rotate(-90 166.4 76.8)">MTRPWR2</text>
<text x="38.4" y="85.9" transform="rotate(-90 38.4 85.9)">DIS1</text>
<text x="61.5" y="89.2" transform="rotate(-90 61.5 89.2)">VCC</text>
<text x="50.5" y="197.7" transform="rotate(-180 50.5 197.7)">led</text>
<text x="33.5" y="203.1" transform="rotate(-90 33.5 203.1)">VCC</text>
<text x="45" y="199.3" transform="rotate(-180 45 199.3)">1k</text>
<text x="45" y="202.4" transform="rotate(-180 45 202.4)">R1</text>
<text x="50.5" y="199.1" transform="rotate(-180 50.5 199.1)">LED1</text>
<text x="42.3" y="207" transform="rotate(-90 42.3 207)">C2</text>
<text x="45.6" y="207" transform="rotate(-90 45.6 207)">0.1uf</text>
<text x="55.4" y="221.4" transform="rotate(-90 55.4 221.4)">GND</text>
<text x="32.2" y="224.5" transform="rotate(-90 32.2 224.5)">IC1</text>
<text x="33.9" y="224.5" transform="rotate(-90 33.9 224.5)">7805T</text>
<text x="42.3" y="231.8" transform="rotate(-90 42.3 231.8)">C1</text>
<text x="45.6" y="231.8" transform="rotate(-90 45.6 231.8)">470uf</text>
<text x="35.6" y="244.3" transform="rotate(-90 35.6 244.3)">D1</text>
<text x="37.5" y="244.3" transform="rotate(-90 37.5 244.3)">1N4004</text>
<text x="86.6" y="250.1" transform="rotate(-90 86.6 250.1)">RC522</text>
<text x="103.6" y="250.1" transform="rotate(-90 103.6 250.1)">rc522</text>
<text x="124.6" y="250.1" transform="rotate(-90 124.6 250.1)">KEYPAD</text>
<text x="141.6" y="250.1" transform="rotate(-90 141.6 250.1)">keypad</text>
<text x="154.3" y="250.1" transform="rotate(-90 154.3 250.1)">SEN1</text>
<text x="169.2" y="250.1" transform="rotate(-90 169.2 250.1)">SEN2</text>
<text x="40.4" y="260" transform="rotate(-90 40.4 260)">PWRIN</text>
</g>
<g font-size="1.4" fill="#505050">
<text x="50.9" y="59" transform="rotate(-180 50.9 59)">NC</text>
<text x="54.3" y="59.7" transform="rotate(-180 54.3 59.7)">16</text>
<text x="50.9" y="65.6" transform="rotate(-180 50.9 65.6)">D5</text>
<text x="50.9" y="63.9" transform="rotate(-180 50.9 63.9)">D6</text>
<text x="50.9" y="62.3" transform="rotate(-180 50.9 62.3)">D7</text>
<text x="50.9" y="60.6" transform="rotate(-180 50.9 60.6)">NC</text>
<text x="54.3" y="64.6" transform="rotate(-180 54.3 64.6)">13</text>
<text x="54.3" y="63" transform="rotate(-180 54.3 63)">14</text>
<text x="54.3" y="61.3" transform="rotate(-180 54.3 61.3)">15</text>
<text x="50.9" y="70.5" transform="rotate(-180 50.9 70.5)">D2</text>
<text x="50.9" y="68.9" transform="rotate(-180 50.9 68.9)">D3</text>
<text x="50.9" y="67.2" transform="rotate(-180 50.9 67.2)">D4</text>
<text x="53.5" y="71.2" transform="rotate(-180 53.5 71.2)">9</text>
<text x="54.2" y="67.9" transform="rotate(-180 54.2 67.9)">11</text>
<text x="54.3" y="69.6" transform="rotate(-180 54.3 69.6)">10</text>
<text x="54.3" y="66.3" transform="rotate(-180 54.3 66.3)">12</text>
<text x="50.9" y="77.1" transform="rotate(-180 50.9 77.1)">R/W</text>
<text x="50.9" y="75.5" transform="rotate(-180 50.9 75.5)">E</text>
<text x="50.9" y="73.8" transform="rotate(-180 50.9 73.8)">D0</text>
<text x="50.9" y="72.2" transform="rotate(-180 50.9 72.2)">D1</text>
<text x="53.5" y="77.8" transform="rotate(-180 53.5 77.8)">5</text>
<text x="53.5" y="76.2" transform="rotate(-180 53.5 76.2)">6</text>
<text x="53.5" y="74.5" transform="rotate(-180 53.5 74.5)">7</text>
<text x="53.5" y="72.9" transform="rotate(-180 53.5 72.9)">8</text>
<text x="98.4" y="73.3" transform="rotate(-90 98.4 73.3)">1</text>
<text x="100.1" y="73.3" transform="rotate(-90 100.1 73.3)">2</text>
<text x="101.7" y="73.3" transform="rotate(-90 101.7 73.3)">3</text>
<text x="103.4" y="73.3" transform="rotate(-90 103.4 73.3)">4</text>
<text x="111.7" y="73.3" transform="rotate(-90 111.7 73.3)">1</text>
<text x="113.3" y="73.3" transform="rotate(-90 113.3 73.3)">2</text>
<text x="115" y="73.3" transform="rotate(-90 115 73.3)">3</text>
<text x="116.6" y="73.3" transform="rotate(-90 116.6 73.3)">4</text>
<text x="124.9" y="73.3" transform="rotate(-90 124.9 73.3)">1</text>
<text x="126.5" y="73.3" transform="rotate(-90 126.5 73.3)">2</text>
<text x="128.2" y="73.3" transform="rotate(-90 128.2 73.3)">3</text>
<text x="129.8" y="73.3" transform="rotate(-90 129.8 73.3)">4</text>
<text x="143" y="73.3" transform="rotate(-90 143 73.3)">1</text>
<text x="144.7" y="73.3" transform="rotate(-90 144.7 73.3)">2</text>
<text x="151.3" y="73.3" transform="rotate(-90 151.3 73.3)">1</text>
<text x="152.9" y="73.3" transform="rotate(-90 152.9 73.3)">2</text>
<text x="161.2" y="73.3" transform="rotate(-90 161.2 73.3)">1</text>
<text x="162.8" y="73.3" transform="rotate(-90 162.8 73.3)">2</text>
<text x="50.9" y="83.7" transform="rotate(-180 50.9 83.7)">GND</text>
<text x="50.9" y="82.1" transform="rotate(-180 50.9 82.1)">VCC</text>
<text x="50.9" y="80.4" transform="rotate(-180 50.9 80.4)">CONTR</text>
<text x="50.9" y="78.8" transform="rotate(-180 50.9 78.8)">RS</text>
<text x="53.5" y="82.8" transform="rotate(-180 53.5 82.8)">2</text>
<text x="53.5" y="81.1" transform="rotate(-180 53.5 81.1)">3</text>
<text x="53.5" y="79.5" transform="rotate(-180 53.5 79.5)">4</text>
<text x="53.5" y="84.4" transform="rotate(-180 53.5 84.4)">1</text>
<text x="81" y="148.3" transform="rotate(-90 81 148.3)">GND</text>
<text x="82.7" y="148.3" transform="rotate(-90 82.7 148.3)">GND</text>
<text x="84.3" y="148" transform="rotate(-90 84.3 148)">3.3V</text>
<text x="86" y="149.8" transform="rotate(-90 86 149.8)">RESET</text>
<text x="87.6" y="147.5" transform="rotate(-90 87.6 147.5)">B11</text>
<text x="89.3" y="147.7" transform="rotate(-90 89.3 147.7)">B10</text>
<text x="90.9" y="146.9" transform="rotate(-90 90.9 146.9)">B1</text>
<text x="92.6" y="146.9" transform="rotate(-90 92.6 146.9)">B0</text>
<text x="94.2" y="146.9" transform="rotate(-90 94.2 146.9)">A7</text>
<text x="95.9" y="146.9" transform="rotate(-90 95.9 146.9)">A6</text>
<text x="97.5" y="146.9" transform="rotate(-90 97.5 146.9)">A5</text>
<text x="99.2" y="146.9" transform="rotate(-90 99.2 146.9)">A4</text>
<text x="100.8" y="146.9" transform="rotate(-90 100.8 146.9)">A3</text>
<text x="102.5" y="146.9" transform="rotate(-90 102.5 146.9)">A2</text>
<text x="104.1" y="146.9" transform="rotate(-90 104.1 146.9)">A1</text>
<text x="105.8" y="146.9" transform="rotate(-90 105.8 146.9)">A0</text>
<text x="107.4" y="147.7" transform="rotate(-90 107.4 147.7)">C15</text>
<text x="109.1" y="147.7" transform="rotate(-90 109.1 147.7)">C14</text>
<text x="110.7" y="147.7" transform="rotate(-90 110.7 147.7)">C13</text>
<text x="112.4" y="147" transform="rotate(-90 112.4 147)">VB</text>
<text x="81" y="158.6" transform="rotate(-90 81 158.6)">B12</text>
<text x="82.7" y="158.6" transform="rotate(-90 82.7 158.6)">B13</text>
<text x="84.3" y="158.6" transform="rotate(-90 84.3 158.6)">B14</text>
<text x="86" y="158.6" transform="rotate(-90 86 158.6)">B15</text>
<text x="87.6" y="158.6" transform="rotate(-90 87.6 158.6)">A8</text>
<text x="89.3" y="158.6" transform="rotate(-90 89.3 158.6)">A9</text>
<text x="90.9" y="158.6" transform="rotate(-90 90.9 158.6)">A10</text>
<text x="92.6" y="158.6" transform="rotate(-90 92.6 158.6)">A11</text>
<text x="94.2" y="158.6" transform="rotate(-90 94.2 158.6)">A12</text>
<text x="95.9" y="158.6" transform="rotate(-90 95.9 158.6)">A15</text>
<text x="97.5" y="158.6" transform="rotate(-90 97.5 158.6)">B3</text>
<text x="99.2" y="158.6" transform="rotate(-90 99.2 158.6)">B4</text>
<text x="100.8" y="158.6" transform="rotate(-90 100.8 158.6)">B5</text>
<text x="102.5" y="158.6" transform="rotate(-90 102.5 158.6)">B6</text>
<text x="104.1" y="158.6" transform="rotate(-90 104.1 158.6)">B7</text>
<text x="105.8" y="158.6" transform="rotate(-90 105.8 158.6)">B8</text>
<text x="107.4" y="158.6" transform="rotate(-90 107.4 158.6)">B9</text>
<text x="109.1" y="158.6" transform="rotate(-90 109.1 158.6)">5V</text>
<text x="110.7" y="158.6" transform="rotate(-90 110.7 158.6)">GND</text>
<text x="112.4" y="158.6" transform="rotate(-90 112.4 158.6)">3.3V</text>
<text x="35.7" y="214.4" transform="rotate(-90 35.7 214.4)">3</text>
<text x="36.5" y="218.2" transform="rotate(-90 36.5 218.2)">VO</text>
<text x="38.8" y="220.9" transform="rotate(-90 38.8 220.9)">GND</text>
<text x="40.3" y="219.8" transform="rotate(-180 40.3 219.8)">2</text>
<text x="35.7" y="225.5" transform="rotate(-90 35.7 225.5)">1</text>
<text x="36.4" y="223" transform="rotate(-90 36.4 223)">VI</text>
<text x="88.5" y="246.1" transform="rotate(-90 88.5 246.1)">8</text>
<text x="90.2" y="246.1" transform="rotate(-90 90.2 246.1)">7</text>
<text x="91.8" y="246.1" transform="rotate(-90 91.8 246.1)">6</text>
<text x="93.5" y="246.1" transform="rotate(-90 93.5 246.1)">5</text>
<text x="95.1" y="246.1" transform="rotate(-90 95.1 246.1)">4</text>
<text x="96.8" y="246.1" transform="rotate(-90 96.8 246.1)">3</text>
<text x="98.4" y="246.1" transform="rotate(-90 98.4 246.1)">2</text>
<text x="100.1" y="246.1" transform="rotate(-90 100.1 246.1)">1</text>
<text x="126.5" y="246.1" transform="rotate(-90 126.5 246.1)">8</text>
<text x="128.2" y="246.1" transform="rotate(-90 128.2 246.1)">7</text>
<text x="129.8" y="246.1" transform="rotate(-90 129.8 246.1)">6</text>
<text x="131.5" y="246.1" transform="rotate(-90 131.5 246.1)">5</text>
<text x="133.1" y="246.1" transform="rotate(-90 133.1 246.1)">4</text>
<text x="134.8" y="246.1" transform="rotate(-90 134.8 246.1)">3</text>
<text x="136.4" y="246.1" transform="rotate(-90 136.4 246.1)">2</text>
<text x="138.1" y="246.1" transform="rotate(-90 138.1 246.1)">1</text>
<text x="156.2" y="246.1" transform="rotate(-90 156.2 246.1)">3</text>
<text x="157.9" y="246.1" transform="rotate(-90 157.9 246.1)">2</text>
<text x="159.5" y="246.1" transform="rotate(-90 159.5 246.1)">1</text>
<text x="171.1" y="246.1" transform="rotate(-90 171.1 246.1)">3</text>
<text x="172.7" y="246.1" transform="rotate(-90 172.7 246.1)">2</text>
<text x="174.4" y="246.1" transform="rotate(-90 174.4 246.1)">1</text>
<text x="42.3" y="256" transform="rotate(-90 42.3 256)">2</text>
<text x="44" y="256" transform="rotate(-90 44 256)">1</text>
</g>
<text font-size="1.4" fill="#800000" x="40.6" y="79.3" transform="rotate(-90 40.6 79.3)">LCD DISPLAY 16x2</text>
<g font-size="1.2" fill="#505050">
<text x="62.5" y="59" transform="rotate(-180 62.5 59)">GND</text>
<text x="64.4" y="65.6" transform="rotate(-180 64.4 65.6)">LCD_D5</text>
<text x="64.4" y="64" transform="rotate(-180 64.4 64)">LCD_D6</text>
<text x="64.4" y="62.3" transform="rotate(-180 64.4 62.3)">LCD_D7</text>
<text x="75.6" y="60.7" transform="rotate(-180 75.6 60.7)">VCC</text>
<text x="64.4" y="67.3" transform="rotate(-180 64.4 67.3)">LCD_D4</text>
<text x="62.5" y="77.2" transform="rotate(-180 62.5 77.2)">GND</text>
<text x="64.5" y="75.5" transform="rotate(-180 64.5 75.5)">LCD_EN</text>
<text x="62.4" y="82.1" transform="rotate(-180 62.4 82.1)">VCC</text>
<text x="62.5" y="83.8" transform="rotate(-180 62.5 83.8)">GND</text>
<text x="64.5" y="78.8" transform="rotate(-180 64.5 78.8)">LCD_RS</text>
<text x="99.1" y="85.6" transform="rotate(-90 99.1 85.6)">M11</text>
<text x="100.7" y="85.7" transform="rotate(-90 100.7 85.7)">M12</text>
<text x="102.4" y="85.7" transform="rotate(-90 102.4 85.7)">M13</text>
<text x="104" y="85.7" transform="rotate(-90 104 85.7)">M14</text>
<text x="112.3" y="85.7" transform="rotate(-90 112.3 85.7)">M21</text>
<text x="113.9" y="85.7" transform="rotate(-90 113.9 85.7)">M22</text>
<text x="115.6" y="85.7" transform="rotate(-90 115.6 85.7)">M23</text>
<text x="117.2" y="85.7" transform="rotate(-90 117.2 85.7)">M24</text>
<text x="125.5" y="84" transform="rotate(-90 125.5 84)">M31</text>
<text x="127.2" y="84" transform="rotate(-90 127.2 84)">M32</text>
<text x="128.8" y="84" transform="rotate(-90 128.8 84)">M33</text>
<text x="130.5" y="84" transform="rotate(-90 130.5 84)">M34</text>
<text x="143.7" y="85.9" transform="rotate(-90 143.7 85.9)">VCC</text>
<text x="145.3" y="86" transform="rotate(-90 145.3 86)">GND</text>
<text x="151.9" y="85.9" transform="rotate(-90 151.9 85.9)">VCC</text>
<text x="153.6" y="86" transform="rotate(-90 153.6 86)">GND</text>
<text x="161.8" y="85.9" transform="rotate(-90 161.8 85.9)">VCC</text>
<text x="163.5" y="86" transform="rotate(-90 163.5 86)">GND</text>
<text x="80.9" y="134.6" transform="rotate(-90 80.9 134.6)">GND</text>
<text x="82.6" y="134.6" transform="rotate(-90 82.6 134.6)">GND</text>
<text x="84.2" y="134.6" transform="rotate(-90 84.2 134.6)">3.3V</text>
<text x="85.9" y="134.6" transform="rotate(-90 85.9 134.6)">RST</text>
<text x="87.5" y="134.6" transform="rotate(-90 87.5 134.6)">M24</text>
<text x="89.2" y="134.6" transform="rotate(-90 89.2 134.6)">M23</text>
<text x="90.8" y="134.6" transform="rotate(-90 90.8 134.6)">M22</text>
<text x="92.5" y="134.6" transform="rotate(-90 92.5 134.6)">M21</text>
<text x="94.1" y="134.6" transform="rotate(-90 94.1 134.6)">RC522_MOSI</text>
<text x="95.8" y="134.6" transform="rotate(-90 95.8 134.6)">RC522_MISO</text>
<text x="97.4" y="134.6" transform="rotate(-90 97.4 134.6)">RC522_SCK</text>
<text x="99.1" y="134.6" transform="rotate(-90 99.1 134.6)">RC522_NSS</text>
<text x="100.7" y="134.6" transform="rotate(-90 100.7 134.6)">M14</text>
<text x="102.4" y="134.6" transform="rotate(-90 102.4 134.6)">M13</text>
<text x="104" y="134.6" transform="rotate(-90 104 134.6)">M12</text>
<text x="105.7" y="134.6" transform="rotate(-90 105.7 134.6)">M11</text>
<text x="107.3" y="134.6" transform="rotate(-90 107.3 134.6)">M33</text>
<text x="109" y="134.6" transform="rotate(-90 109 134.6)">M32</text>
<text x="110.6" y="134.6" transform="rotate(-90 110.6 134.6)">M31</text>
<text x="112.3" y="134.6" transform="rotate(-90 112.3 134.6)">VB</text>
<text x="80.9" y="173.9" transform="rotate(-90 80.9 173.9)">LCD_RS</text>
<text x="82.6" y="173.9" transform="rotate(-90 82.6 173.9)">LCD_EN</text>
<text x="84.2" y="173.7" transform="rotate(-90 84.2 173.7)">LCD_D4</text>
<text x="85.9" y="173.7" transform="rotate(-90 85.9 173.7)">LCD_D5</text>
<text x="87.5" y="173.7" transform="rotate(-90 87.5 173.7)">LCD_D6</text>
<text x="89.2" y="173.7" transform="rotate(-90 89.2 173.7)">LCD_D7</text>
<text x="104" y="172.3" transform="rotate(-90 104 172.3)">SEN1</text>
<text x="105.7" y="172.3" transform="rotate(-90 105.7 172.3)">SEN2</text>
<text x="107.3" y="171.5" transform="rotate(-90 107.3 171.5)">M34</text>
<text x="109" y="171.7" transform="rotate(-90 109 171.7)">VCC</text>
<text x="110.6" y="171.8" transform="rotate(-90 110.6 171.8)">GND</text>
<text x="112.3" y="171.6" transform="rotate(-90 112.3 171.6)">3.3V</text>
<text x="90.8" y="175.3" transform="rotate(-90 90.8 175.3)">KEY_COL0</text>
<text x="92.5" y="175.3" transform="rotate(-90 92.5 175.3)">KEY_COL1</text>
<text x="94.1" y="175.3" transform="rotate(-90 94.1 175.3)">KEY_COL2</text>
<text x="95.8" y="175.3" transform="rotate(-90 95.8 175.3)">KEY_COL3</text>
<text x="97.4" y="175.7" transform="rotate(-90 97.4 175.7)">KEY_ROW0</text>
<text x="99.1" y="175.7" transform="rotate(-90 99.1 175.7)">KEY_ROW1</text>
<text x="100.7" y="175.7" transform="rotate(-90 100.7 175.7)">KEY_ROW2</text>
<text x="102.4" y="175.7" transform="rotate(-90 102.4 175.7)">KEY_ROW3</text>
<text x="36.4" y="194" transform="rotate(-90 36.4 194)">VCC</text>
<text x="52.9" y="194" transform="rotate(-90 52.9 194)">GND</text>
<text x="156.9" y="233.6" transform="rotate(-90 156.9 233.6)">VCC</text>
<text x="158.5" y="233.6" transform="rotate(-90 158.5 233.6)">SEN1</text>
<text x="160.2" y="233.6" transform="rotate(-90 160.2 233.6)">GND</text>
<text x="171.7" y="233.6" transform="rotate(-90 171.7 233.6)">VCC</text>
<text x="173.4" y="233.6" transform="rotate(-90 173.4 233.6)">SEN2</text>
<text x="175" y="233.6" transform="rotate(-90 175 233.6)">GND</text>
<text x="89.2" y="235.3" transform="rotate(-90 89.2 235.3)">3.3V</text>
<text x="90.8" y="235.3" transform="rotate(-90 90.8 235.3)">3.3V</text>
<text x="92.5" y="235.3" transform="rotate(-90 92.5 235.3)">GND</text>
<text x="94.1" y="235.3" transform="rotate(-90 94.1 235.3)">RC522_IRQ</text>
<text x="95.8" y="235.3" transform="rotate(-90 95.8 235.3)">RC522_MISO</text>
<text x="97.4" y="235.3" transform="rotate(-90 97.4 235.3)">RC522_MOSI</text>
<text x="99.1" y="235.3" transform="rotate(-90 99.1 235.3)">RC522_SCK</text>
<text x="100.7" y="235.3" transform="rotate(-90 100.7 235.3)">RC522_NSS</text>
<text x="127.2" y="235.3" transform="rotate(-90 127.2 235.3)">KEY_COL0</text>
<text x="128.8" y="235.3" transform="rotate(-90 128.8 235.3)">KEY_COL1</text>
<text x="130.5" y="235.3" transform="rotate(-90 130.5 235.3)">KEY_COL2</text>
<text x="132.1" y="235.3" transform="rotate(-90 132.1 235.3)">KEY_COL3</text>
<text x="133.8" y="235.3" transform="rotate(-90 133.8 235.3)">KEY_ROW0</text>
<text x="135.4" y="235.3" transform="rotate(-90 135.4 235.3)">KEY_ROW1</text>
<text x="137.1" y="235.3" transform="rotate(-90 137.1 235.3)">KEY_ROW2</text>
<text x="138.7" y="235.3" transform="rotate(-90 138.7 235.3)">KEY_ROW3</text>
</g>
</svg>
